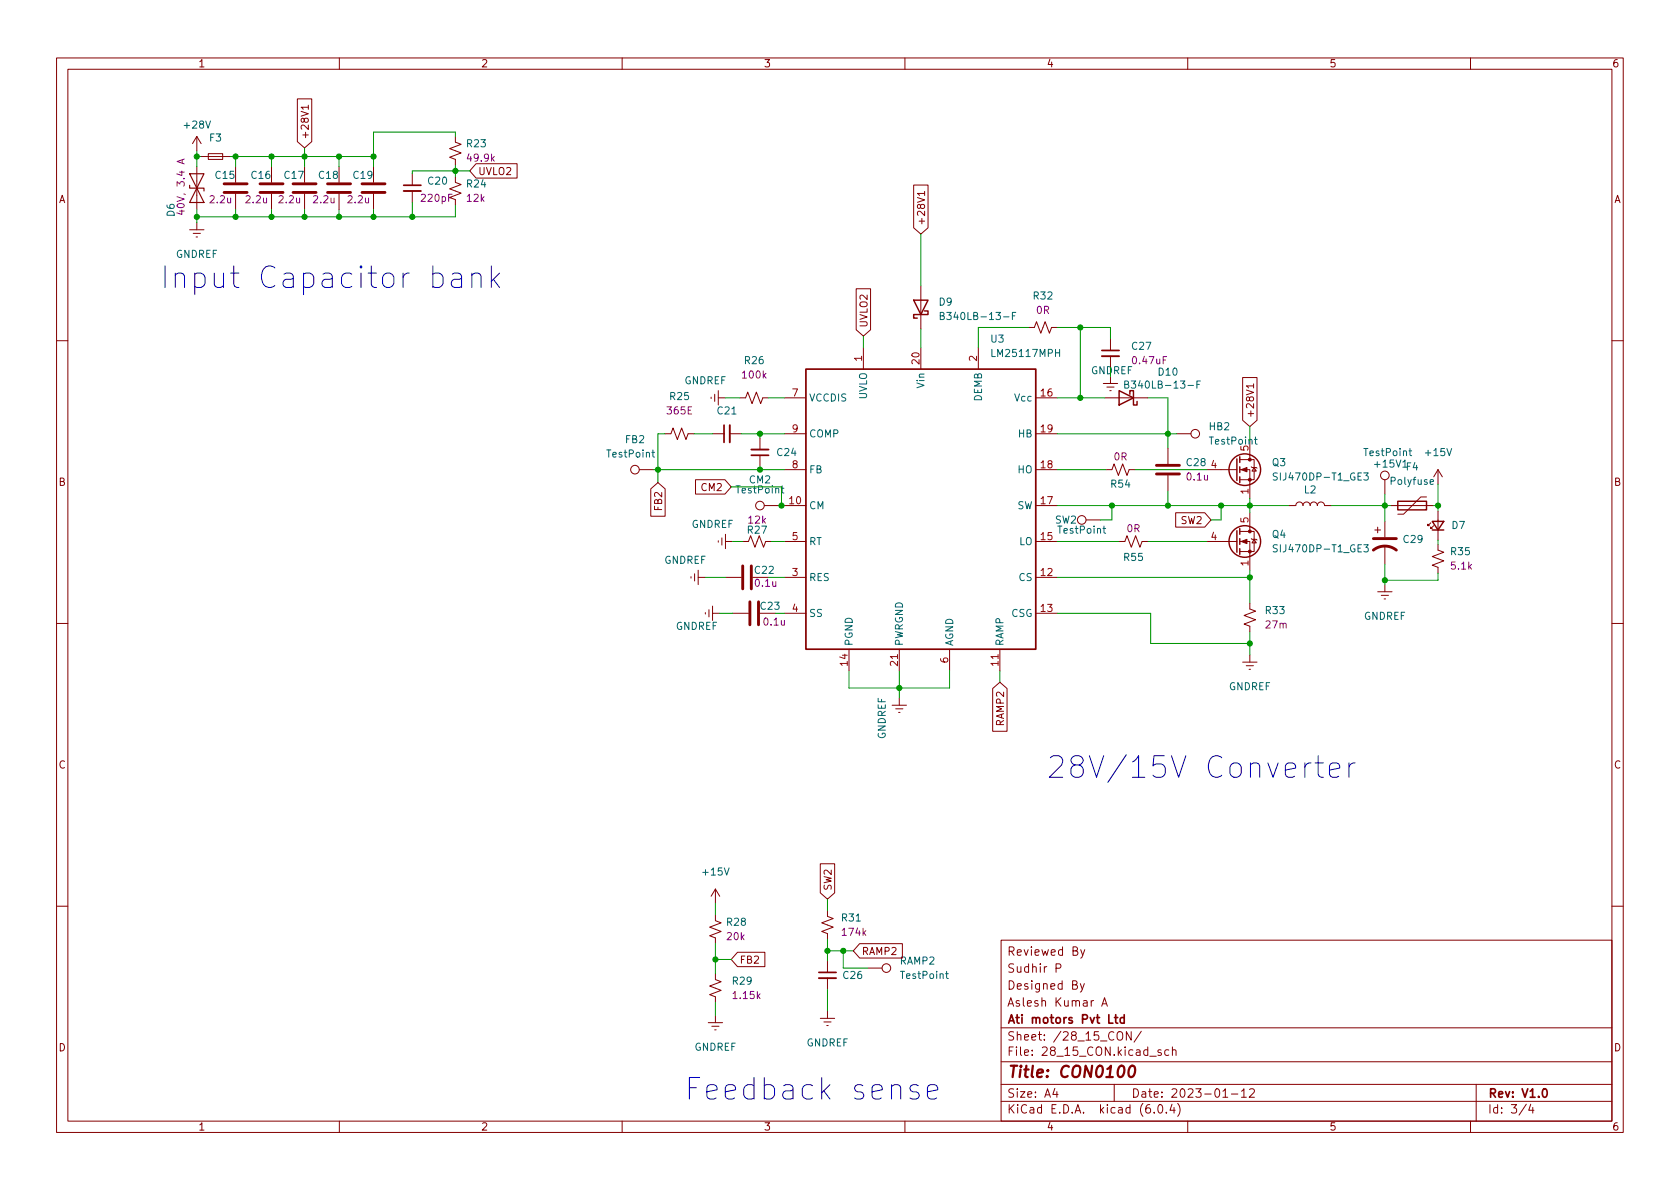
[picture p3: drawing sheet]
<svg xmlns="http://www.w3.org/2000/svg" width="297mm" height="210mm" viewBox="0 0 297 210" stroke-linecap="round" stroke-linejoin="round" font-family="sans-serif">
<g fill="none" stroke="#840000" stroke-width=".18">
<path d="M10 10.2h277v190.1h-277zM12 12.2h273v186.1h-273zM52.6 17.5h2.5v7.5l-1.3 1.2-1.2-1.2zM54.5 19h-1.3l.4 .3M54.5 18.6v.7M60 10.2v2M110 10.2v2M160 10.2v2M210 10.2v2M260 10.2v2M34.8 24.1v2.6M34.8 29.5v7.6"/>
<path d="M34.8 39.4v1.2M34.8 24.1l-.8 1.3M34.8 24.1l.8 1.3M35.6 27.7h5M36.8 27.2h2.6v1h-2.6zM41.7 29.5v2.8M41.7 34.3v2.8M48 29.5v2.8M48 34.3v2.8M53.8 29.5v2.8M53.8 34.3v2.8M59.9 29.5v2.8"/>
<path d="M59.9 34.3v2.8M66 29.5v2.8M66 34.3v2.8M72.9 30.7v2.1M72.9 33.8v2M80.5 24.1v1l1 .4-2 .8 2 .7-2 .8 1 .4v1M80.5 31.2v1.1l1 .3-2 .8 2 .8-2 .7 1 .4v1M84.2 28.9h7.2v2.6h-7.2l-1.1-1.3zM161.5 32.7h2.6v7.6l-1.3 1.1-1.3-1.1zM163.5 34.2h-1.3l.4 .4M163.5 33.8v.8M33.5 40.6h2.6"/>
<path d="M34.2 41.3h1.2M34.7 41.9h.2M151.4 51.1h2.5v7.2l-1.2 1.1-1.3-1.1zM162.8 50.5v7.7M181.9 57.9h1l.4-1 .7 2 .8-2 .7 2 .4-1h1M196.3 59.9v2.1M10 60.2h2M117.6 76.7h1l.4-1 .8 2 .7-2 .8 2 .4-1h1M125.7 70.2v.3M126 76.7h2M126.4 69.7v1.3M127 70.4h1.3"/>
<path d="M127 69.1v2.5M129 76.7h2.1M130.8 70.4h1l.4-1.1 .8 2.1 .7-2.1 .8 2.1 .4-1h1M134.4 77.5v2M138.7 76.7h3.8M138.7 70.4h3.8M152.7 61.5v3.8M162.8 61.5v3.8M173 61.5v3.8M183.1 76.7h3.8M183.1 70.4h3.8M195.1 67.8h2.5"/>
<path d="M195.3 70.4h7.6M195.7 68.4h1.3M196.2 69.1h.3M196.3 63v2M196.3 66.5v1.3M206.5 79.2v2.8M208 76.7h2.6M219.7 66.8h2.6v7.5l-1.3 1.1-1.3-1.1zM221 78v3.3M221.6 68.2h-1.2l.3 .4M221.6 67.9v.7M285 60.2h2"/>
<path d="M113 83.1h2.6M115.1 86.4l1.2-1.1 1.3 1.1v4.9h-2.5zM123 84.8h5.2l1.1 1.3-1.1 1.3h-5.2zM127 95.6v.3M127.6 95.1v1.3M128.3 95.8h1.2M128.3 94.5v2.5M131.3 95.8h1l.4-1.1 .8 2.1 .7-2.1 .8 2.1 .4-1h1M134.4 80.5v2M135.1 89.4h2.6M138.7 83.1h3.8M138.7 89.4h3.8"/>
<path d="M138.7 95.8h3.8M183.1 83.1h3.8M183.1 89.4h3.8M183.1 95.8h3.8M192 91.9h2.6M195.6 83.1h1l.4-1.1 .7 2.1 .8-2.1 .8 2.1 .3-1h1.1M197.9 95.8h1l.4-1.1 .7 2.1 .8-2.1 .7 2.1 .4-1h1M206.5 84.1v2.8M207.9 90.7h5.1l1.1 1.2-1.1 1.3h-5.1zM213.4 83.1h5.3M213.4 95.8h5.3M219.2 83.1h1.8v5"/>
<path d="M219.2 81.3h2.5v3.5h-2.5M219.2 95.8h1.8v5M219.2 94h2.5v3.5h-2.5M221 90.7v3.3M221.2 82.5l.2 .2h.7l.1 .1M221.2 95.2l.2 .2h.7l.1 .1M221.7 82.7l.4 .6h-.7zM221.7 95.4l.4 .6h-.7zM227.8 89.4h1.3a.64 .64 0 0 1 .6-.6 .64 .64 0 0 1 .7 .6 .64 .64 0 0 1 .6-.6 .64 .64 0 0 1 .6 .6 .64 .64 0 0 1 .7-.6 .64 .64 0 0 1 .6 .6 .64 .64 0 0 1 .7-.6 .64 .64 0 0 1 .6 .6h1.3M243.1 93.7h1M243.6 93.2v1M244.9 84.8v2.6"/>
<path d="M244.9 92.2v2.8M244.9 96.5v3.3M245.9 89.4h7.6M252.2 87.9h-1l-3 3h-1.1M253 92.5l-.5 .5v-.3v.3h.2M253.5 93l-.5 .5v-.3v.3h.2M254.3 96.3v1l1 .4-2.1 .7 2.1 .8-2.1 .7 1.1 .4v1M254.3 83.1l-.8 1.2M254.3 83.1v2.5M254.3 90.4v5.1M254.3 83.1l.7 1.2M10 110.2h2"/>
<path d="M122.2 102v.2M122.8 101.5v1.2M123.4 102.1h1.3M123.4 100.8v2.6M124.7 108.3v.3M125.3 107.8v1.3M126 108.5h1.3M126 107.2v2.5M128.3 102.1h2.8M129.5 108.5h2.8M138.7 108.5h3.8M138.7 102.1h3.8"/>
<path d="M150.1 114.8v3.8M159 114.8v3.8M167.9 114.8v3.8M176.8 114.8v3.8M183.1 108.5h3.8M183.1 102.1h3.8M219.7 117.1h2.5M220.3 117.7h1.3M220.9 118.4h.2M221 106.7v1l1 .4-2 .7 2 .8-2 .8 1 .3v1.1M221 115.8v1.3M243.6 104.6h2.5"/>
<path d="M244.2 105.3h1.3M244.7 105.9h.3M244.9 103.4v1.2M285 110.2h2M157.7 124.7h2.6M158.4 125.3h1.2M158.9 126h.2M159 123.4v1.3M175.5 121.8l1.3-1.2 1.3 1.2v7.5h-2.6zM126.5 157.2l-.8 1.3M126.5 157.2v2.6M126.5 157.2l.8 1.3"/>
<path d="M145 152.7h2.6v5.2l-1.3 1.1-1.3-1.1zM10 160.2h2M126.5 161.8v1l1 .4-2 .8 2 .7-2 .8 1 .4v1M126.5 172.2v1l1 .4-2 .8 2 .7-2 .8 1 .4v1M126.5 179.6v1.2M130.4 168.4h4.8v2.5h-4.8l-1.1-1.2zM146.3 161v1l1 .4-2 .8 2 .8-2 .7 1 .4v1M146.3 169.9v2.1M146.3 173v2M146.3 178.8v1.3M152 166.9h7.5v2.5h-7.5l-1.1-1.3zM153.4 171.2h2.6"/>
<path d="M177 166.3h108v32h-108zM186.7 171.2l.7-.1 .2-.2-.1-.3-.2-.2h-.6v1.5M191 173.9l.4 1M191.1 167.9l.3 1M191.7 173.9l-.5 1.4-.2 .1M191.8 167.9l-.5 1.4-.2 .1M194.8 177.9l.5-1.5 .5 1.5M194.9 177.5h.7M285 160.2h2M60 198.3v2M110 198.3v2M125.2 180.8h2.6"/>
<path d="M125.9 181.5h1.2M126.4 182.1h.2M145 180.1h2.6M145.7 180.7h1.2M146.2 181.4h.2M160 198.3v2M177 194.8h108M177 191.8h108M177 187.8h108M177 181.8h108M186.5 192.5l-.4 1h1M186.9 193v1"/>
<path d="M197 191.8v3M197.6 182.6a.5 .5 0 0 1 .6-.2 .5 .5 0 0 1 .3 .5v.5a.5 .5 0 0 1-.5 .6 .5 .5 0 0 1-.5-.6zM200 182.4v1.5l-.9-1.5v1.5M201.8 182.4l-1.3 1.9M204.1 196.7v.1M204.9 195.4l.2-.1a.81 .81 0 0 1 .6 .7 .81 .81 0 0 1-.3 .8h-.2a.81 .81 0 0 1-.6-.6 .81 .81 0 0 1 .3-.8zM205.3 185.7l-.4-.1-.2 .2 .1 .3 .5 .1v.4h-.6M206.2 196.7v.1M206.6 185.7l-.4-.1-.3 .3v.4l.2 .3h.5M207.2 195.3l-.3 1h.9M207.3 185.8l.2-.2 .4 .1v.9M207.3 185.1v1.5"/>
<path d="M207.6 195.8v1M208.2 195.1a1.72 1.72 0 0 1 0 2.3M210 198.3v2M216.2 194h.9M217.7 193.5h1.2M219.5 193l.4-.5v1.5M219.5 194h.9M220.9 192.7l.6-.2 .2 .2 .1 .3-.9 1h.9M260 198.3v2M261 191.8v6.5M269.9 195.3l-1.3 1.9M270.6 195.3l-.3 1h.9"/>
<path d="M271 195.8v1"/>
<circle cx="211.3" cy="76.7" r=".76"/>
<circle cx="112.3" cy="83.1" r=".76"/>
<circle cx="134.4" cy="89.4" r=".76"/>
<circle cx="191.3" cy="91.9" r=".76"/>
<circle cx="244.9" cy="84.1" r=".76"/>
<circle cx="156.7" cy="171.2" r=".76"/>
</g>
<path d="M71.4 32.8h3M128 75.2v3M142.5 65.3h40.6v49.5h-40.6zM194.8 62h3.1M132.8 80.5h3.1M144.8 172h3M196.1 179.4v1.5h.7M197.1 179.9h.5M197.3 179.4v1.3l.3 .2M198.8 179.4v1.5M198.8 180l-.5-.1-.2 .3v.4l.1 .3h.6M272.9 192.6l.2-.1a.8 .8 0 0 1 .5 .8 .8 .8 0 0 1-.5 .7 1 1 0 0 1-.2-1.4z" fill="none" stroke="#840000" stroke-width=".3"/>
<path d="M199.8 188.7a.46 .46 0 0 1 .5-.2 .46 .46 0 0 1 .4 .3 1.15 1.15 0 0 1-.8 1.7l-.2-.1a1.54 1.54 0 0 1 .1-1.7z" fill="none" stroke="#840000" stroke-width=".4"/>
<path d="M71.4 33.8h3M129 75.2v3M132.8 79.5h3.1M194.8 63h3.1M144.8 173h3" fill="none" stroke="#840000" stroke-width=".33"/>
<g fill="none" stroke="#006464" stroke-width=".18">
<path d="M166.2 55.8h.6l.1-.2-.1-.2-.6-.2v1.3h.5l.2-.1 .1-.3-.3-.3M179 55.8h.4M179.6 55.2h-.6v1.3M115.3 80h.4M115.4 79.6v1.1l.3 .1M198.9 68l.5-.1 .1-.2v-.2l-.6-.1v1.2h.4l.2-.1 .1-.3-.3-.2M211.6 68h.4M212.2 67.4h-.6v1.2M221.8 77.7h.5M222 77.3v1.1l.3 .1M249.1 79.7h.5M249.3 79.3v1.1l.3 .2"/>
<path d="M138.1 86.3h.5M138.3 85.9v1.1l.3 .2M195 93.4h.5M195.2 93v1.1l.3 .2M225.8 83.7l-.4-.1-.2 .1v.4l.5 .3 .1 .3-.2 .2-.5-.1M225.8 96.4l-.4-.1-.2 .1v.4l.5 .3 .1 .3-.2 .2-.5-.1M241.1 83.6h.8l-.4 .5 .4 .1v.6l-.2 .1-.6-.1M241.1 96.3h.8l-.4 .5 .4 .1v.6l-.2 .1-.6-.1M248 82.6h.8M252.9 85.2l.6-.1-.1-.2-.4-.1-.1 .2v.6h.5M167.2 172.2h.5M167.4 171.8v1.1l.3 .1"/>
</g>
<g fill="none" stroke="#840000" stroke-width=".51">
<path d="M39.6 34h4.1M39.6 32.5h4.1M46 34h4M46 32.5h4M51.8 34h4.1M51.8 32.5h4.1M57.9 34h4.1M57.9 32.5h4.1M64 34h4.1M64 32.5h4.1M204.5 83.8h4M204.5 82.3h4"/>
<path d="M242.8 97.3a3.3 3.3 0 0 1 4.1 0M242.8 95.2h4.1M131.3 100.1v4M132.6 106.4v4.1M132.8 100.1v4M134.1 106.4v4.1"/>
</g>
<g fill="none" stroke="#840000" stroke-width=".25">
<path d="M161.5 53.1h2.6l-1.3 2.5zM163.4 55h.7v.6h-2.6v.7h.7M197.9 69.1l2.5 1.3-2.5 1.2zM199.8 69.7v-.6h.6v2.5h.6v-.6M218.7 81.1v3.9M218.7 93.8v3.9M219.2 80.8v1M219.2 82.5v1.1M219.2 84.3v1M219.2 93.5v1M219.2 95.2v1.1M219.2 97v1"/>
<path d="M247.1 88.6h5.1v1.6h-5.1zM253.2 92.2h2.1l-1 1.5zM253.2 93.7h2.1"/>
<circle cx="220.1" cy="83.1" r="2.79"/>
<circle cx="220.1" cy="95.8" r="2.79"/>
</g>
<g fill="#840000" stroke="#840000" stroke-width=".18">
<path d="M219.5 83.1l1-.4v.7z"/>
<path d="M219.5 95.8l1-.4v.7z"/>
<circle cx="221" cy="84.8" r=".25"/>
<circle cx="221" cy="81.3" r=".25"/>
<circle cx="221" cy="97.5" r=".25"/>
<circle cx="221" cy="94" r=".25"/>
</g>
<path d="M33.5 32.8v.5h2.6v.5M33.5 30.7h2.6l-1.3 2.6zM34.8 33.3l1.3 2.5h-2.6z" fill="none" stroke="#840000" stroke-width=".2"/>
<path d="M32.2 37.1v.8l-1-.3M32.2 28.3v.6M32.6 28.1l-1.3 .5 1.3 .4" fill="none" stroke="#840084" stroke-width=".18"/>
<g fill="none" stroke="#0000c2" stroke-width=".18">
<path d="M80 48.5l.3-.2h.8l.3 .2 .2 .3v2M81.6 49.2l-.4 .2h-.9a.75 .75 0 0 0-.5 .7 .75 .75 0 0 0 .5 .7h.9l.4-.1M83.4 48.7a.95 .95 0 0 1 1.7 .1v2M83.4 48.3v2.5M86.9 47v3.8M87.2 49.4l1.1 1.4M88.3 48.3l-1.4 1.4M232.5 134.9h1.5M233.1 133.6v3.3l.1 .4 .8 .1M235.1 136.2l1.8-.4-.2-.7-.4-.2h-.7l-.4 .2-.1 .4v1.4l.1 .4 .4 .1h.7l.4-.1M238.5 134.9v2.5M239.6 134.9a.97 .97 0 0 0-1.1 .7"/>
<path d="M162.3 192l-.3-.2h-.6l-.3 .2-.2 .3 .2 .6 1.2 .4 .2 .3-.2 .6-.3 .1h-.7l-.4-.1M164 193.1l1.8-.4-.2-.7-.4-.2h-.7l-.3 .2-.2 .3v1.5l.2 .4 .3 .1h.7l.4-.1"/>
</g>
<g fill="none" stroke="#009600" stroke-width=".18">
<path d="M34.8 26.7v2.8M34.8 37.1v2.3M34.8 27.7h.8M40.6 27.7h25.4M41.7 27.7v1.8M41.7 37.1v1.2M48 27.7v1.8M48 37.1v1.2M53.8 26.2v3.3M53.8 37.1v1.2M59.9 27.7v1.8M59.9 37.1v1.2"/>
<path d="M66 37.1v1.2M72.9 35.8v2.5M80.5 36.3v2h-45.7M80.5 24.1v-.7h-14.5v6.1M80.5 29.2v2M83.1 30.2h-10.2v.5M152.7 59.4v2.1M162.8 41.4v9.1M162.8 58.2v3.3M181.9 57.9h-8.9v3.6M186.9 57.9h9.4v2M191 57.9v12.5"/>
<path d="M117.6 76.7h-1.3v8.6M122.7 76.7h3.3M128.3 70.4h2.5M131.1 76.7h7.6M134.4 76.7v.8M135.9 70.4h2.8M186.9 76.7h21.1M186.9 70.4h8.4M202.9 70.4h3.6v8.8M221 75.4v2.6M115.6 83.1h23.1M129.3 86.1h8.9v3.3"/>
<path d="M129.5 95.8h1.8M134.4 82.5v.6M136.4 95.8h2.3M137.7 89.4h1M186.9 83.1h8.7M186.9 89.4h40.9M186.9 95.8h11M196.6 89.4v2.5h-2M200.7 83.1h12.7M202.9 95.8h10.5M206.5 86.9v2.5M215.9 89.4v2.5h-1.8"/>
<path d="M221 88.1v2.6M235.5 89.4h10.4M244.9 87.4v4.8M244.9 99.8v3.6M253.5 89.4h.8M254.3 85.6v4.8M254.3 95.5v.8M124.7 102.1h3.6M127.3 108.5h2.2M135.9 102.1h2.8M137.2 108.5h1.5M150.1 118.6v3.1h17.8v-3.1"/>
<path d="M159 118.6v4.8M176.8 118.6v2M186.9 102.1h34.1M186.9 108.5h16.6v5.3h17.5M221 100.8v5.9M221 111.8v4M254.3 101.3v1.3h-9.4M126.5 159.8v2M146.3 159v2M126.5 166.9v5.3M126.5 177.3v2.3M126.5 169.7h2.8"/>
<path d="M146.3 168.1h4.6M146.3 166.1v3.8M146.3 175v3.8M149.1 168.1v3.1h4.3"/>
</g>
<g fill="#009600" stroke="#009600" stroke-width=".18">
<circle cx="221" cy="89.4" r=".46"/>
<circle cx="221" cy="113.8" r=".46"/>
<circle cx="72.9" cy="38.3" r=".46"/>
<circle cx="48" cy="38.3" r=".46"/>
<circle cx="53.8" cy="38.3" r=".46"/>
<circle cx="80.5" cy="30.2" r=".46"/>
<circle cx="66" cy="27.7" r=".46"/>
<circle cx="59.9" cy="27.7" r=".46"/>
<circle cx="66" cy="38.3" r=".46"/>
<circle cx="53.8" cy="27.7" r=".46"/>
<circle cx="48" cy="27.7" r=".46"/>
<circle cx="134.4" cy="83.1" r=".46"/>
<circle cx="138.2" cy="89.4" r=".46"/>
<circle cx="116.3" cy="83.1" r=".46"/>
<circle cx="134.4" cy="76.7" r=".46"/>
<circle cx="206.5" cy="89.4" r=".46"/>
<circle cx="196.6" cy="89.4" r=".46"/>
<circle cx="206.5" cy="76.7" r=".46"/>
<circle cx="215.9" cy="89.4" r=".46"/>
<circle cx="191" cy="57.9" r=".46"/>
<circle cx="191" cy="70.4" r=".46"/>
<circle cx="59.9" cy="38.3" r=".46"/>
<circle cx="34.8" cy="38.3" r=".46"/>
<circle cx="34.8" cy="27.7" r=".46"/>
<circle cx="41.7" cy="27.7" r=".46"/>
<circle cx="41.7" cy="38.3" r=".46"/>
<circle cx="149.1" cy="168.1" r=".46"/>
<circle cx="126.5" cy="169.7" r=".46"/>
<circle cx="146.3" cy="168.1" r=".46"/>
<circle cx="159" cy="121.7" r=".46"/>
<circle cx="221" cy="102.1" r=".46"/>
<circle cx="244.9" cy="89.4" r=".46"/>
<circle cx="244.9" cy="102.6" r=".46"/>
<circle cx="254.3" cy="89.4" r=".46"/>
</g>
<g font-size="5.3" fill="#0000c2">
<text x="28.2" y="51">Input Capacitor bank</text>
<text x="184.9" y="137.6">28V/15V Converter</text>
<text x="120.9" y="194.5">Feedback sense</text>
</g>
<text font-size="2.8" fill="#840000" x="178" y="190.6">Title: CON0100</text>
<g font-size="2.1" fill="#840000">
<text x="178" y="172">Sudhir P</text>
<text x="178" y="169">Reviewed By</text>
<text x="178" y="178">Aslesh Kumar A</text>
<text x="178" y="175">Designed By</text>
<text x="178" y="184">Sheet: /28_15_CON/</text>
<text x="178" y="181">Ati motors Pvt Ltd</text>
<text x="178" y="186.7">File: 28_15_CON.kicad_sch</text>
<text x="178" y="196.9">KiCad E.D.A. kicad (6.0.4)</text>
<text x="178" y="194.1">Size: A4</text>
<text x="200" y="194.1">Date: 2023-01-12</text>
<text x="263" y="194.1">Rev: V1.0</text>
<text x="263" y="196.9">Id: 3/4</text>
</g>
<g font-size="1.8" fill="#840000">
<text x="35" y="11.9">1</text>
<text x="85" y="11.9">2</text>
<text x="135" y="11.9">3</text>
<text x="185" y="11.9">4</text>
<text x="235" y="11.9">5</text>
<text x="285" y="11.9">6</text>
<text x="54.6" y="24.7" transform="rotate(-90 54.6 24.7)">+28V1</text>
<text x="10.3" y="35.9">A</text>
<text x="84.5" y="30.9">UVLO2</text>
<text x="285.3" y="35.9">A</text>
<text x="163.5" y="40" transform="rotate(-90 163.5 40)">+28V1</text>
<text x="153.4" y="58" transform="rotate(-90 153.4 58)">UVLO2</text>
<text x="221.7" y="74" transform="rotate(-90 221.7 74)">+28V1</text>
<text x="10.3" y="85.9">B</text>
<text x="124.1" y="86.8">CM2</text>
<text x="285.3" y="85.9">B</text>
<text x="117.1" y="90.1" transform="rotate(-90 117.1 90.1)">FB2</text>
<text x="208.9" y="92.7">SW2</text>
<text x="177.5" y="128.3" transform="rotate(-90 177.5 128.3)">RAMP2</text>
<text x="10.3" y="135.9">C</text>
<text x="285.3" y="135.9">C</text>
<text x="147" y="157.6" transform="rotate(-90 147 157.6)">SW2</text>
<text x="130.7" y="170.4">FB2</text>
<text x="152.3" y="168.9">RAMP2</text>
<text x="10.3" y="185.9">D</text>
<text x="285.3" y="185.9">D</text>
<text x="35" y="199.9">1</text>
<text x="85" y="199.9">2</text>
<text x="135" y="199.9">3</text>
<text x="185" y="199.9">4</text>
<text x="235" y="199.9">5</text>
<text x="285" y="199.9">6</text>
</g>
<g font-size="1.8" fill="#006464">
<text x="32.7" y="22.7">+28V</text>
<text x="37.1" y="25">F3</text>
<text x="82.6" y="26">R23</text>
<text x="38.1" y="31.6">C15</text>
<text x="44.5" y="31.6">C16</text>
<text x="50.3" y="31.6">C17</text>
<text x="56.4" y="31.6">C18</text>
<text x="62.5" y="31.6">C19</text>
<text x="75.7" y="32.6">C20</text>
<text x="82.6" y="33.1">R24</text>
<text x="30.9" y="38.3" transform="rotate(-90 30.9 38.3)">D6</text>
<text x="31.1" y="45.6">GNDREF</text>
<text x="182.8" y="53">R32</text>
<text x="166.1" y="54">D9</text>
<text x="167.5" y="56.6">B340LB-13-F</text>
<text x="131.7" y="64.4">R26</text>
<text x="175.2" y="60.6">U3</text>
<text x="175.7" y="63.1">LM25117MPH</text>
<text x="200.2" y="61.8">C27</text>
<text x="118.5" y="70.7">R25</text>
<text x="121" y="67.9">GNDREF</text>
<text x="143" y="71">VCCDIS</text>
<text x="153.3" y="70.7" transform="rotate(-90 153.3 70.7)">UVLO</text>
<text x="163.4" y="68.5" transform="rotate(-90 163.4 68.5)">Vin</text>
<text x="173.6" y="71" transform="rotate(-90 173.6 71)">DEMB</text>
<text x="179.5" y="71">Vcc</text>
<text x="200.1" y="68.7">B340LB-13-F</text>
<text x="204.9" y="66.4">D10</text>
<text x="126.9" y="73.3">C21</text>
<text x="143" y="77.3">COMP</text>
<text x="180.1" y="77.3">HB</text>
<text x="213.8" y="76.1">HB2</text>
<text x="107.5" y="80.9">TestPoint</text>
<text x="110.6" y="78.4">FB2</text>
<text x="137.5" y="80.6">C24</text>
<text x="143" y="83.7">FB</text>
<text x="180" y="83.7">HO</text>
<text x="209.9" y="82.4">C28</text>
<text x="214" y="78.6">TestPoint</text>
<text x="225" y="82.4">Q3</text>
<text x="241.3" y="80.6">TestPoint</text>
<text x="243.3" y="82.7">+15V1</text>
<text x="248.6" y="83.2">F4</text>
<text x="252.2" y="80.6">+15V</text>
<text x="130.3" y="87.2">TestPoint</text>
<text x="132.5" y="85.5">CM2</text>
<text x="196.5" y="86.2">R54</text>
<text x="225.9" y="85">SIJ470DP-T1_GE3</text>
<text x="230.6" y="87.2">L2</text>
<text x="246" y="85.7">Polyfuse</text>
<text x="122.3" y="93.3">GNDREF</text>
<text x="132.2" y="94.4">R27</text>
<text x="143" y="90">CM</text>
<text x="179.8" y="90">SW</text>
<text x="186.6" y="92.6">SW2</text>
<text x="187.2" y="94.4">TestPoint</text>
<text x="225" y="95.1">Q4</text>
<text x="256.7" y="93.5">D7</text>
<text x="117.4" y="99.7">GNDREF</text>
<text x="133.5" y="101.5">C22</text>
<text x="143" y="96.4">RT</text>
<text x="180.2" y="96.4">LO</text>
<text x="198.8" y="99.2">R55</text>
<text x="225.9" y="97.7">SIJ470DP-T1_GE3</text>
<text x="248.2" y="96">C29</text>
<text x="256.6" y="98.2">R35</text>
<text x="134.5" y="107.8">C23</text>
<text x="143" y="102.7">RES</text>
<text x="180.2" y="102.7">CS</text>
<text x="119.5" y="111.4">GNDREF</text>
<text x="143" y="109.1">SS</text>
<text x="178.8" y="109.1">CSG</text>
<text x="223.8" y="108.6">R33</text>
<text x="241.1" y="109.6">GNDREF</text>
<text x="150.7" y="114.3" transform="rotate(-90 150.7 114.3)">PGND</text>
<text x="159.6" y="114.3" transform="rotate(-90 159.6 114.3)">PWRGND</text>
<text x="168.5" y="114.3" transform="rotate(-90 168.5 114.3)">AGND</text>
<text x="177.4" y="114.3" transform="rotate(-90 177.4 114.3)">RAMP</text>
<text x="217.2" y="122">GNDREF</text>
<text x="156.6" y="130.7" transform="rotate(-90 156.6 130.7)">GNDREF</text>
<text x="124.4" y="154.8">+15V</text>
<text x="128.6" y="163.7">R28</text>
<text x="148.9" y="162.9">R31</text>
<text x="149.1" y="173.1">C26</text>
<text x="159.1" y="170.6">RAMP2</text>
<text x="159.4" y="173.1">TestPoint</text>
<text x="129.6" y="174.1">R29</text>
<text x="122.8" y="185.8">GNDREF</text>
<text x="142.6" y="185">GNDREF</text>
</g>
<g font-size="1.8" fill="#840084">
<text x="82.8" y="28.6">49.9k</text>
<text x="37.2" y="35.9">2.2u</text>
<text x="43.6" y="35.9">2.2u</text>
<text x="49.4" y="35.9">2.2u</text>
<text x="55.5" y="35.9">2.2u</text>
<text x="61.6" y="35.9">2.2u</text>
<text x="74.6" y="35.7">220pF</text>
<text x="82.6" y="35.7">12k</text>
<text x="32.6" y="37.3" transform="rotate(-90 32.6 37.3)">40V, 3.4 A</text>
<text x="183.3" y="55.5">0R</text>
<text x="200.4" y="64.4">0.47uF</text>
<text x="131.4" y="66.9">100k</text>
<text x="118.1" y="73.3">365E</text>
<text x="197" y="81.4">0R</text>
<text x="209.9" y="85">0.1u</text>
<text x="132.4" y="92.6">12k</text>
<text x="199.3" y="94.1">0R</text>
<text x="256.7" y="100.7">5.1k</text>
<text x="133.6" y="103.8">0.1u</text>
<text x="135.1" y="110.6">0.1u</text>
<text x="223.9" y="111.1">27m</text>
<text x="128.6" y="166.2">20k</text>
<text x="149" y="165.5">174k</text>
<text x="129.8" y="176.7">1.15k</text>
</g>
<g font-size="1.8" fill="#a90000">
<text x="152.4" y="63.9" transform="rotate(-90 152.4 63.9)">1</text>
<text x="162.6" y="64.3" transform="rotate(-90 162.6 64.3)">20</text>
<text x="172.7" y="63.9" transform="rotate(-90 172.7 63.9)">2</text>
<text x="140.1" y="70.1">7</text>
<text x="184.1" y="70.1">16</text>
<text x="140.1" y="76.4">9</text>
<text x="184.1" y="76.4">19</text>
<text x="140.1" y="82.8">8</text>
<text x="184.1" y="82.8">18</text>
<text x="214.1" y="82.8">4</text>
<text x="220.7" y="79.7" transform="rotate(-90 220.7 79.7)">5</text>
<text x="139.6" y="89.1">10</text>
<text x="184.1" y="89.1">17</text>
<text x="220.7" y="87.4" transform="rotate(-90 220.7 87.4)">1</text>
<text x="140.1" y="95.5">5</text>
<text x="184.1" y="95.5">15</text>
<text x="214.1" y="95.5">4</text>
<text x="220.7" y="92.4" transform="rotate(-90 220.7 92.4)">5</text>
<text x="140.1" y="101.8">3</text>
<text x="184.1" y="101.8">12</text>
<text x="220.7" y="100.1" transform="rotate(-90 220.7 100.1)">1</text>
<text x="140.1" y="108.2">4</text>
<text x="184.1" y="108.2">13</text>
<text x="149.9" y="117.7" transform="rotate(-90 149.9 117.7)">14</text>
<text x="158.7" y="117.7" transform="rotate(-90 158.7 117.7)">21</text>
<text x="167.6" y="117.2" transform="rotate(-90 167.6 117.2)">6</text>
<text x="176.5" y="117.7" transform="rotate(-90 176.5 117.7)">11</text>
</g>
<text font-size="1.8" fill="#009600" x="192.9" y="66.2">GNDREF</text>
</svg>
